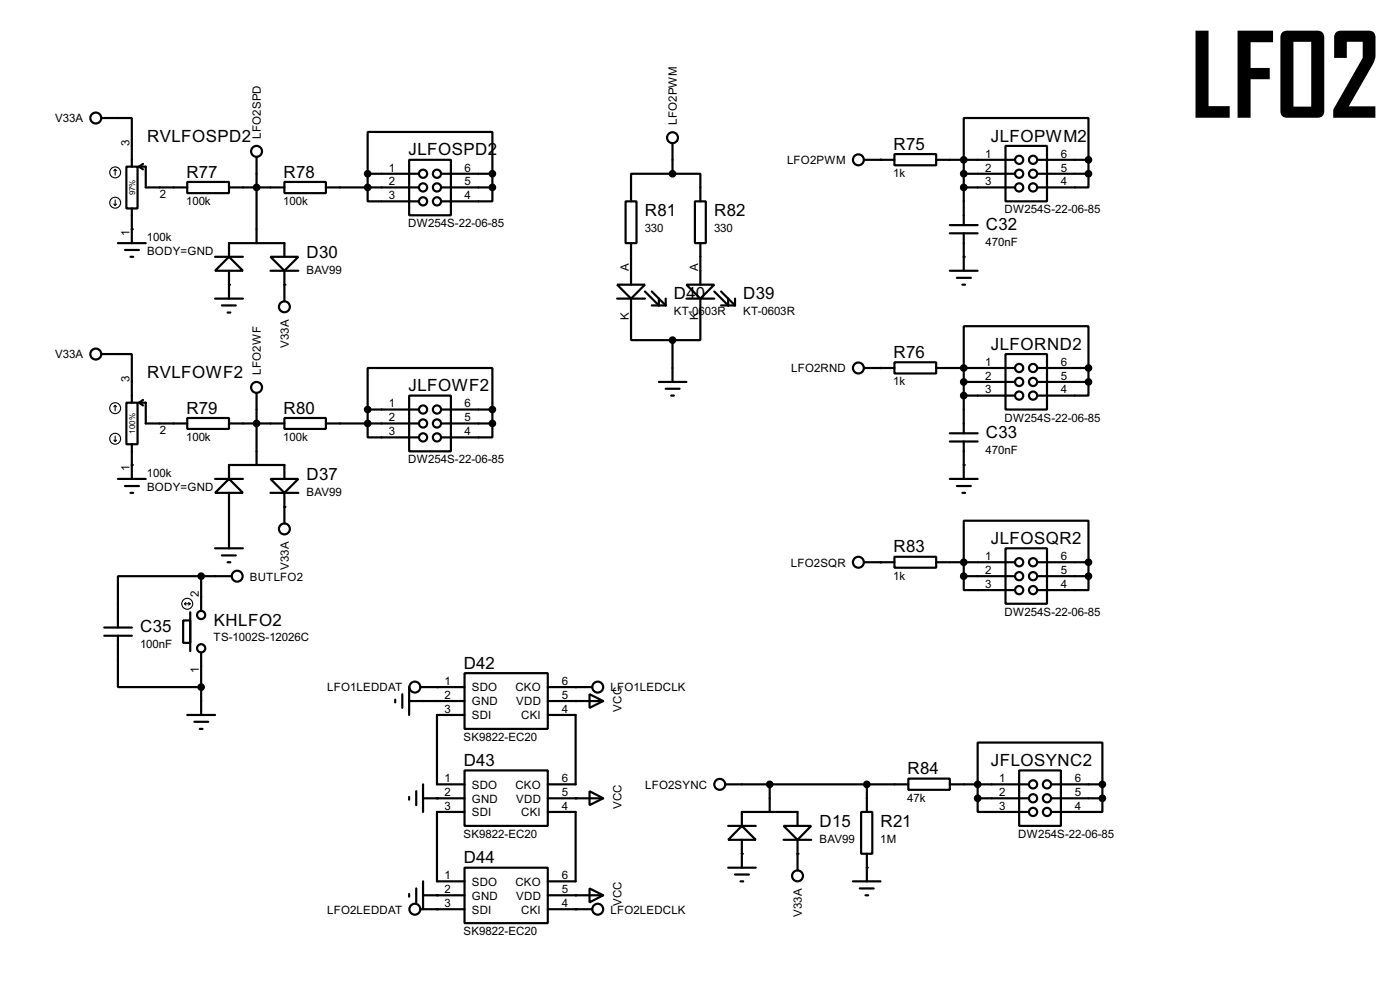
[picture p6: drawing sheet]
<svg xmlns="http://www.w3.org/2000/svg" width="256mm" height="180mm" viewBox="0 0 256 180" stroke-linecap="round" stroke-linejoin="round" font-family="sans-serif">
<g fill="none" stroke="#000" stroke-width=".4">
<path d="M18.6 21.6h5.6v8.9M23.2 30.5h2v7.7h-2zM24.2 38.2v6.3M25.5 30.5h1.2v3.8h7.6M25.5 30.5l.7 .5M26.2 30l-.7 .5M34.3 33.3h7.7v2.1h-7.7zM42 34.3h10.1M47 28.8v15.7M52.1 33.3h7.6v2.1h-7.6zM59.7 34.3h17.1M67.4 31.8v5.1h9.4"/>
<path d="M67.4 31.8v-7.6h22.8v7.6M67.4 31.8h9.4M75 29.3h7.6v10.1h-7.6zM80.8 31.8h9.4M80.8 34.3h9.4M90.2 34.3v2.6h-9.4M90.2 31.8v2.5M114.6 36.9h2v7.6h-2zM123.2 31.8h5.1v5.1M123.2 31.8h-7.6v5.1M123.2 26.2v5.6M127.3 36.9h2v7.6h-2z"/>
<path d="M158.3 29.3h5.6M163.9 28.2h7.6v2.1h-7.6zM171.5 29.3h14.5M176.6 31.8h9.4M176.6 34.3h9.4M184.2 26.7h7.6v10.2h-7.6zM190 31.8h9.4M190 29.3h9.4M199.4 31.8v2.5h-9.4M199.4 29.3v-7.7h-22.8v19.6M199.4 29.3v2.5M21.6 44.5h5.1"/>
<path d="M22.9 45.8h2.6M23.9 47h.5M39.4 47h5.1M39.4 54.7h5.1M40.7 55.9h2.5M41.7 57.2h.5M42 47l2.5 2.6h-5.1zM42 47v-2.5h10.1v2.5M42 49.6v5.1M49.6 47h5.1l-2.6 2.6zM49.6 49.6h5.1M52.1 49.6v5.6"/>
<path d="M113.1 52.1h5.1l-2.6 2.6zM113.1 54.7h5.1M115.6 54.7v7.6h7.6M115.6 44.5v7.6M118.2 53.4l2.5 2.5v-1.2M119.4 55.9h2.6M119.4 53.4l2.6 2.5M122 54.7v1.2M125.8 52.1h5.1l-2.6 2.6zM125.8 54.7h5.1M128.3 54.7v7.6h-5.1M128.3 44.5v7.6"/>
<path d="M130.9 53.4l2.5 2.5v-1.2M132.1 53.4l2.6 2.5M132.1 55.9h2.6M134.7 54.7v1.2M174 49.6h5.1M174 41.2h5.1M174 42.7h5.1M175.3 50.9h2.6M176.3 52.1h.5M176.6 42.7v6.9M18.6 64.8h5.6v8.9M23.2 73.7h2v7.6h-2z"/>
<path d="M25.5 73.7h1.2v3.8h7.6M25.5 73.7l.7 .5M26.2 73.2l-.7 .5M34.3 76.5h7.7v2h-7.7zM42 77.5h10.1M47 71.9v13.2M52.1 76.5h7.6v2h-7.6zM59.7 77.5h17.1M67.4 75v5.1h9.4M67.4 75v-7.6h22.8v7.6M67.4 75h9.4M75 72.4h7.6v10.2h-7.6z"/>
<path d="M80.8 77.5h9.4M80.8 75h9.4M90.2 77.5v2.6h-9.4M90.2 75v2.5M120.7 69.9h5.1M122 71.2h2.5M123 72.4h.5M123.2 62.3v7.6M158.3 67.4h5.6M163.9 66.3h7.6v2.1h-7.6zM171.5 67.4h14.5M174 79.3h5.1"/>
<path d="M176.6 69.9h9.4M176.6 72.4h9.4M184.2 64.8h7.6v10.2h-7.6zM190 69.9h9.4M190 67.4h9.4M199.4 69.9v2.5h-9.4M199.4 67.4v-7.7h-22.8v19.6M199.4 67.4v2.5M21.6 87.7h5.1M22.9 89h2.6M23.9 90.2h.5M24.2 81.3v6.4"/>
<path d="M39.4 87.7h5.1M42 87.7l2.5 2.5h-5.1zM42 87.7v-2.6h10.1v2.6M42 90.2v10.2M49.6 87.7h5.1l-2.6 2.5zM49.6 90.2h5.1M52.1 90.2v5.6M174 87.7h5.1M174 80.8h5.1M175.3 89h2.6M176.3 90.2h.5M176.6 80.8v6.9"/>
<path d="M19.1 114.9h5.1M19.1 116.4h5.1M21.6 116.4v9.4h15.3M33.6 113.6h1.3v4.1h-1.3zM34.9 112.1v7.1M36.9 105.5h-15.3v9.4M36.9 105.5h5.6M36.9 105.5v6.3M36.9 119.4v11.5M39.4 100.4h5.1M40.7 101.7h2.5M41.7 102.9h.5"/>
<path d="M158.3 102.9h5.6M163.9 101.9h7.6v2h-7.6zM171.5 102.9h14.5M176.6 105.5v2.5h9.4M176.6 105.5h9.4M184.2 100.4h7.6v10.1h-7.6zM190 105.5h9.4M190 102.9h9.4M199.4 105.5v2.5h-9.4M199.4 102.9v-7.6h-22.8v10.2M199.4 102.9v2.6M34.3 130.9h5.1"/>
<path d="M35.6 132.1h2.6M36.6 133.4h.5M72.4 128.1v.5M73.7 127.1v2.5M75 128.3h10.1M75 125.8v5.1M77 125.8h8.1M85.1 123.2h15.3v10.2h-15.3zM85.1 130.9h-5v12.7h5M100.4 130.9h5.1v12.7h-5.1M100.4 128.3h10.1M100.4 125.8h8.1"/>
<path d="M108 127.1l2.5 1.2-2.5 1.3zM75 145.9v.5M76.3 144.8v2.6M77.5 146.1h7.6M77.5 143.6v5M85.1 141h15.3v10.2h-15.3zM85.1 158.8h15.3v10.2h-15.3zM85.1 148.6h-5v12.7h5M100.4 146.1h10.1M100.4 148.6h5.1v12.7h-5.1M108 144.8l2.5 1.3-2.5 1.3zM132.9 143.6h33.5"/>
<path d="M133.4 158.8h5.1M133.4 151.2h5.1M135.9 151.2l2.6 2.5h-5.1zM135.9 151.2v-2.6h10.2v2.6M135.9 153.7v5.1M141 143.6v5M143.6 151.2h5l-2.5 2.5zM143.6 153.7h5M146.1 153.7v5.6M157.8 148.6h2v7.7h-2zM158.8 143.6v5M158.8 156.3v5"/>
<path d="M166.4 142.5h7.6v2.1h-7.6zM174 143.6h14.5M179.1 146.1v2.5h9.4M179.1 146.1h9.4M186.7 141h7.7v10.2h-7.7zM192.6 146.1h9.4M192.6 143.6h9.4M202 146.1v2.5h-9.4M202 143.6v-7.7h-22.9v10.2M202 143.6v2.5M75 163.6v.5M76.3 162.6v2.6"/>
<path d="M77 166.4h8.1M77.5 161.3v5.1M77.5 163.9h7.6M100.4 163.9h10.1M100.4 166.4h8.1M108 162.6l2.5 1.3-2.5 1.3zM134.7 160.1h2.5M135.7 161.3h.5M156.3 161.3h5M157.5 162.6h2.6M158.6 163.9h.5"/>
<circle cx="17.5" cy="21.6" r="1"/>
<circle cx="47" cy="27.7" r="1"/>
<circle cx="77.5" cy="34.3" r=".75"/>
<circle cx="77.5" cy="36.9" r=".75"/>
<circle cx="77.5" cy="31.8" r=".75"/>
<circle cx="80" cy="31.8" r=".75"/>
<circle cx="80" cy="36.9" r=".75"/>
<circle cx="80" cy="34.3" r=".75"/>
<circle cx="123.2" cy="25.2" r="1"/>
<circle cx="157.2" cy="29.3" r="1"/>
<circle cx="186.7" cy="34.3" r=".75"/>
<circle cx="186.7" cy="29.3" r=".75"/>
<circle cx="186.7" cy="31.8" r=".75"/>
<circle cx="189.2" cy="31.8" r=".75"/>
<circle cx="189.2" cy="29.3" r=".75"/>
<circle cx="189.2" cy="34.3" r=".75"/>
<circle cx="52.1" cy="56.2" r="1"/>
<circle cx="17.5" cy="64.8" r="1"/>
<circle cx="47" cy="70.9" r="1"/>
<circle cx="77.5" cy="75" r=".75"/>
<circle cx="77.5" cy="77.5" r=".75"/>
<circle cx="80" cy="75" r=".75"/>
<circle cx="80" cy="77.5" r=".75"/>
<circle cx="157.2" cy="67.4" r="1"/>
<circle cx="186.7" cy="67.4" r=".75"/>
<circle cx="186.7" cy="72.4" r=".75"/>
<circle cx="186.7" cy="69.9" r=".75"/>
<circle cx="189.2" cy="69.9" r=".75"/>
<circle cx="189.2" cy="67.4" r=".75"/>
<circle cx="189.2" cy="72.4" r=".75"/>
<circle cx="52.1" cy="96.8" r="1"/>
<circle cx="77.5" cy="80.1" r=".75"/>
<circle cx="80" cy="80.1" r=".75"/>
<circle cx="36.8" cy="112.6" r=".75"/>
<circle cx="36.8" cy="118.7" r=".75"/>
<circle cx="43.4" cy="105.5" r="1"/>
<circle cx="157.2" cy="102.9" r="1"/>
<circle cx="186.7" cy="108" r=".75"/>
<circle cx="186.7" cy="102.9" r=".75"/>
<circle cx="186.7" cy="105.5" r=".75"/>
<circle cx="189.2" cy="108" r=".75"/>
<circle cx="189.2" cy="102.9" r=".75"/>
<circle cx="189.2" cy="105.5" r=".75"/>
<circle cx="76" cy="125.8" r="1"/>
<circle cx="109.5" cy="125.8" r="1"/>
<circle cx="131.8" cy="143.6" r="1"/>
<circle cx="189.2" cy="148.6" r=".75"/>
<circle cx="189.2" cy="143.6" r=".75"/>
<circle cx="189.2" cy="146.1" r=".75"/>
<circle cx="191.8" cy="143.6" r=".75"/>
<circle cx="191.8" cy="146.1" r=".75"/>
<circle cx="191.8" cy="148.6" r=".75"/>
<circle cx="76" cy="166.4" r="1"/>
<circle cx="109.5" cy="166.4" r="1"/>
<circle cx="146.1" cy="160.3" r="1"/>
</g>
<g fill="#000">
<circle cx="161.3" cy="29.3" r=".2"/>
<circle cx="24.2" cy="42" r=".2"/>
<circle cx="42" cy="52.1" r=".2"/>
<circle cx="52.1" cy="52.1" r=".2"/>
<circle cx="176.6" cy="47" r=".2"/>
<circle cx="161.3" cy="67.4" r=".2"/>
<circle cx="24.2" cy="85.1" r=".2"/>
<circle cx="52.1" cy="92.8" r=".2"/>
<circle cx="176.6" cy="85.1" r=".2"/>
<circle cx="161.3" cy="102.9" r=".2"/>
<circle cx="80.1" cy="125.8" r=".2"/>
<circle cx="105.5" cy="125.8" r=".2"/>
<circle cx="105.5" cy="128.3" r=".2"/>
<circle cx="80.1" cy="146.1" r=".2"/>
<circle cx="105.5" cy="146.1" r=".2"/>
<circle cx="135.9" cy="156.3" r=".2"/>
<circle cx="146.1" cy="156.3" r=".2"/>
<circle cx="158.8" cy="158.8" r=".2"/>
<circle cx="80.1" cy="166.4" r=".2"/>
<circle cx="80.1" cy="163.9" r=".2"/>
<circle cx="105.5" cy="166.4" r=".2"/>
<circle cx="105.5" cy="163.9" r=".2"/>
</g>
<g fill="#000" stroke="#000" stroke-width=".4">
<circle cx="47" cy="34.3" r=".5"/>
<circle cx="67.3" cy="31.8" r=".5"/>
<circle cx="67.3" cy="34.3" r=".5"/>
<circle cx="90.2" cy="34.3" r=".5"/>
<circle cx="90.2" cy="31.8" r=".5"/>
<circle cx="123.2" cy="31.8" r=".5"/>
<circle cx="176.5" cy="29.3" r=".5"/>
<circle cx="176.5" cy="34.3" r=".5"/>
<circle cx="176.5" cy="31.8" r=".5"/>
<circle cx="199.4" cy="31.8" r=".5"/>
<circle cx="199.4" cy="29.3" r=".5"/>
<circle cx="47" cy="77.5" r=".5"/>
<circle cx="67.3" cy="75" r=".5"/>
<circle cx="67.3" cy="77.5" r=".5"/>
<circle cx="90.2" cy="77.5" r=".5"/>
<circle cx="90.2" cy="75" r=".5"/>
<circle cx="123.2" cy="62.3" r=".5"/>
<circle cx="176.5" cy="69.9" r=".5"/>
<circle cx="176.5" cy="72.4" r=".5"/>
<circle cx="176.5" cy="67.4" r=".5"/>
<circle cx="199.4" cy="69.9" r=".5"/>
<circle cx="199.4" cy="67.4" r=".5"/>
<circle cx="36.8" cy="105.5" r=".5"/>
<circle cx="176.5" cy="105.5" r=".5"/>
<circle cx="176.5" cy="102.9" r=".5"/>
<circle cx="199.4" cy="102.9" r=".5"/>
<circle cx="199.4" cy="105.5" r=".5"/>
<circle cx="36.8" cy="125.8" r=".5"/>
<circle cx="141" cy="143.6" r=".5"/>
<circle cx="158.8" cy="143.6" r=".5"/>
<circle cx="179.1" cy="143.6" r=".5"/>
<circle cx="179.1" cy="146.1" r=".5"/>
<circle cx="201.9" cy="146.1" r=".5"/>
<circle cx="201.9" cy="143.6" r=".5"/>
</g>
<g fill="none" stroke="#000" stroke-width=".2">
<path d="M20.9 37.4l.2 .2M21.1 31l-.2 .3M21.1 31l.3 .3M21.1 31v1.1M21.1 36.6v1M21.4 37.4l-.3 .2M21.1 74.2v1M21.1 79.8v1M21.1 74.2l-.2 .3M21.1 74.2l.3 .3M20.9 80.6l.2 .2M21.4 80.6l-.3 .2"/>
<path d="M33.8 110.5h1.1M33.8 110.5l.3 .3M34.1 110.3l-.3 .2M34.6 110.3l.3 .2M34.9 110.5l-.3 .3"/>
<circle cx="21.1" cy="31.6" r="1"/>
<circle cx="21.1" cy="37.1" r="1"/>
<circle cx="21.1" cy="74.7" r="1"/>
<circle cx="21.1" cy="80.3" r="1"/>
<circle cx="34.3" cy="110.5" r="1"/>
</g>
<text font-size="24.3" x="218.1" y="21.5">LFO2</text>
<g font-size="3.5">
<text x="27" y="25.9">RVLFOSPD2</text>
<text x="74.8" y="28.5">JLFOSPD2</text>
<text x="163.7" y="27.4">R75</text>
<text x="181.5" y="25.9">JLFOPWM2</text>
<text x="34.2" y="32.5">R77</text>
<text x="52" y="32.5">R78</text>
<text x="118.2" y="39.5">R81</text>
<text x="130.9" y="39.5">R82</text>
<text x="56.2" y="47.2">D30</text>
<text x="180.6" y="42.1">C32</text>
<text x="123.5" y="54.8">D40</text>
<text x="136.2" y="54.8">D39</text>
<text x="163.7" y="65.5">R76</text>
<text x="181.5" y="64">JLFORND2</text>
<text x="27" y="69.1">RVLFOWF2</text>
<text x="74.8" y="71.6">JLFOWF2</text>
<text x="34.2" y="75.7">R79</text>
<text x="52" y="75.7">R80</text>
<text x="180.6" y="80.2">C33</text>
<text x="56.2" y="87.8">D37</text>
<text x="163.7" y="101.1">R83</text>
<text x="181.5" y="99.6">JLFOSQR2</text>
<text x="25.7" y="115.8">C35</text>
<text x="39.2" y="114.5">KHLFO2</text>
<text x="85" y="122.4">D42</text>
<text x="85" y="140.2">D43</text>
<text x="166.3" y="141.7">R84</text>
<text x="181.5" y="140.2">JFLOSYNC2</text>
<text x="150.2" y="151.3">D15</text>
<text x="161.3" y="151.3">R21</text>
<text x="85" y="158">D44</text>
</g>
<g font-size="2.4">
<text x="10.1" y="22.4">V33A</text>
<text x="124" y="22.9" transform="rotate(-90 124 22.9)">LFO2PWM</text>
<text x="23.8" y="26.7" transform="rotate(-90 23.8 26.7)">3</text>
<text x="47.8" y="25.4" transform="rotate(-90 47.8 25.4)">LFO2SPD</text>
<text x="180.5" y="28.9">1</text>
<text x="194.4" y="28.9">6</text>
<text x="71.3" y="31.4">1</text>
<text x="71.3" y="33.9">2</text>
<text x="85.1" y="31.4">6</text>
<text x="85.1" y="33.9">5</text>
<text x="144.2" y="30">LFO2PWM</text>
<text x="163.7" y="32.5">1k</text>
<text x="180.5" y="31.4">2</text>
<text x="180.5" y="33.9">3</text>
<text x="194.4" y="31.4">5</text>
<text x="194.4" y="33.9">4</text>
<text x="29.3" y="36.3">2</text>
<text x="34.1" y="37.6">100k</text>
<text x="51.9" y="37.6">100k</text>
<text x="71.3" y="36.5">3</text>
<text x="74.8" y="41.6">DW254S-22-06-85</text>
<text x="85.1" y="36.5">4</text>
<text x="184" y="39.1">DW254S-22-06-85</text>
<text x="23.8" y="43.1" transform="rotate(-90 23.8 43.1)">1</text>
<text x="26.9" y="44.1">100k</text>
<text x="26.9" y="46.7">BODY=GND</text>
<text x="118.1" y="42.5">330</text>
<text x="130.8" y="42.5">330</text>
<text x="180.6" y="45">470nF</text>
<text x="56.1" y="50.1">BAV99</text>
<text x="115.2" y="49.5" transform="rotate(-90 115.2 49.5)">A</text>
<text x="127.9" y="49.5" transform="rotate(-90 127.9 49.5)">A</text>
<text x="115.2" y="58.6" transform="rotate(-90 115.2 58.6)">K</text>
<text x="123.4" y="57.7">KT-0603R</text>
<text x="127.9" y="58.6" transform="rotate(-90 127.9 58.6)">K</text>
<text x="136.1" y="57.7">KT-0603R</text>
<text x="10.1" y="65.6">V33A</text>
<text x="52.9" y="63.6" transform="rotate(-90 52.9 63.6)">V33A</text>
<text x="23.7" y="69.9" transform="rotate(-90 23.7 69.9)">3</text>
<text x="47.8" y="68.6" transform="rotate(-90 47.8 68.6)">LFO2WF</text>
<text x="144.9" y="68.1">LFO2RND</text>
<text x="163.7" y="70.6">1k</text>
<text x="180.5" y="67">1</text>
<text x="180.5" y="69.5">2</text>
<text x="180.5" y="72">3</text>
<text x="194.4" y="67">6</text>
<text x="194.4" y="69.5">5</text>
<text x="194.4" y="72">4</text>
<text x="71.3" y="74.6">1</text>
<text x="71.3" y="77.1">2</text>
<text x="85.1" y="74.6">6</text>
<text x="85.1" y="77.1">5</text>
<text x="184" y="77.2">DW254S-22-06-85</text>
<text x="29.3" y="79.5">2</text>
<text x="34.1" y="80.7">100k</text>
<text x="51.9" y="80.7">100k</text>
<text x="71.3" y="79.7">3</text>
<text x="85.1" y="79.7">4</text>
<text x="180.6" y="83.1">470nF</text>
<text x="23.8" y="86.3" transform="rotate(-90 23.8 86.3)">1</text>
<text x="26.9" y="87.3">100k</text>
<text x="26.9" y="89.9">BODY=GND</text>
<text x="74.8" y="84.8">DW254S-22-06-85</text>
<text x="56.1" y="90.8">BAV99</text>
<text x="45.8" y="106.3">BUTLFO2</text>
<text x="52.9" y="104.3" transform="rotate(-90 52.9 104.3)">V33A</text>
<text x="144.9" y="103.7">LFO2SQR</text>
<text x="163.7" y="106.1">1k</text>
<text x="180.5" y="102.5">1</text>
<text x="180.5" y="105.1">2</text>
<text x="180.5" y="107.6">3</text>
<text x="194.4" y="102.5">6</text>
<text x="194.4" y="105.1">5</text>
<text x="194.4" y="107.6">4</text>
<text x="36.5" y="109.3" transform="rotate(-90 36.5 109.3)">2</text>
<text x="184" y="112.7">DW254S-22-06-85</text>
<text x="25.7" y="118.7">100nF</text>
<text x="39.1" y="117.4">TS-1002S-12026C</text>
<text x="36.4" y="123.1" transform="rotate(-90 36.4 123.1)">1</text>
<text x="81.5" y="125.4">1</text>
<text x="102.9" y="125.4">6</text>
<text x="59.9" y="126.6">LFO1LEDDAT</text>
<text x="81.5" y="127.9">2</text>
<text x="81.5" y="130.5">3</text>
<text x="86.4" y="126.6">SDO</text>
<text x="86.4" y="129.1">GND</text>
<text x="86.4" y="131.7">SDI</text>
<text x="94.4" y="126.6">CKO</text>
<text x="94.6" y="129.1">VDD</text>
<text x="95.5" y="131.7">CKI</text>
<text x="102.9" y="130.5">4</text>
<text x="102.9" y="127.9">5</text>
<text x="111.8" y="126.6">LFO1LEDCLK</text>
<text x="113.9" y="130.3" transform="rotate(-90 113.9 130.3)">VCC</text>
<text x="84.9" y="135.6">SK9822-EC20</text>
<text x="81.5" y="143.2">1</text>
<text x="102.9" y="143.2">6</text>
<text x="183.1" y="143.2">1</text>
<text x="196.9" y="143.2">6</text>
<text x="81.5" y="145.7">2</text>
<text x="81.5" y="148.2">3</text>
<text x="86.4" y="144.4">SDO</text>
<text x="86.4" y="146.9">GND</text>
<text x="86.4" y="149.4">SDI</text>
<text x="94.4" y="144.4">CKO</text>
<text x="94.6" y="146.9">VDD</text>
<text x="95.5" y="149.4">CKI</text>
<text x="102.9" y="148.2">4</text>
<text x="102.9" y="145.7">5</text>
<text x="113.9" y="148.1" transform="rotate(-90 113.9 148.1)">VCC</text>
<text x="118.2" y="144.4">LFO2SYNC</text>
<text x="166.2" y="146.8">47k</text>
<text x="183.1" y="145.7">2</text>
<text x="183.1" y="148.2">3</text>
<text x="196.9" y="145.7">5</text>
<text x="196.9" y="148.2">4</text>
<text x="84.9" y="153.4">SK9822-EC20</text>
<text x="150.1" y="154.3">BAV99</text>
<text x="161.3" y="154.3">1M</text>
<text x="186.5" y="153.4">DW254S-22-06-85</text>
<text x="81.5" y="160.9">1</text>
<text x="102.9" y="160.9">6</text>
<text x="59.9" y="167.2">LFO2LEDDAT</text>
<text x="81.5" y="163.5">2</text>
<text x="81.5" y="166">3</text>
<text x="86.4" y="162.1">SDO</text>
<text x="86.4" y="164.7">GND</text>
<text x="86.4" y="167.2">SDI</text>
<text x="94.4" y="162.1">CKO</text>
<text x="94.6" y="164.7">VDD</text>
<text x="95.5" y="167.2">CKI</text>
<text x="102.9" y="166">4</text>
<text x="102.9" y="163.5">5</text>
<text x="111.8" y="167.2">LFO2LEDCLK</text>
<text x="113.9" y="165.8" transform="rotate(-90 113.9 165.8)">VCC</text>
<text x="146.9" y="167.8" transform="rotate(-90 146.9 167.8)">V33A</text>
<text x="84.9" y="171.2">SK9822-EC20</text>
</g>
<g font-size="1.7">
<text x="24.7" y="35.8" transform="rotate(-90 24.7 35.8)">97%</text>
<text x="24.7" y="79.4" transform="rotate(-90 24.7 79.4)">100%</text>
</g>
</svg>
